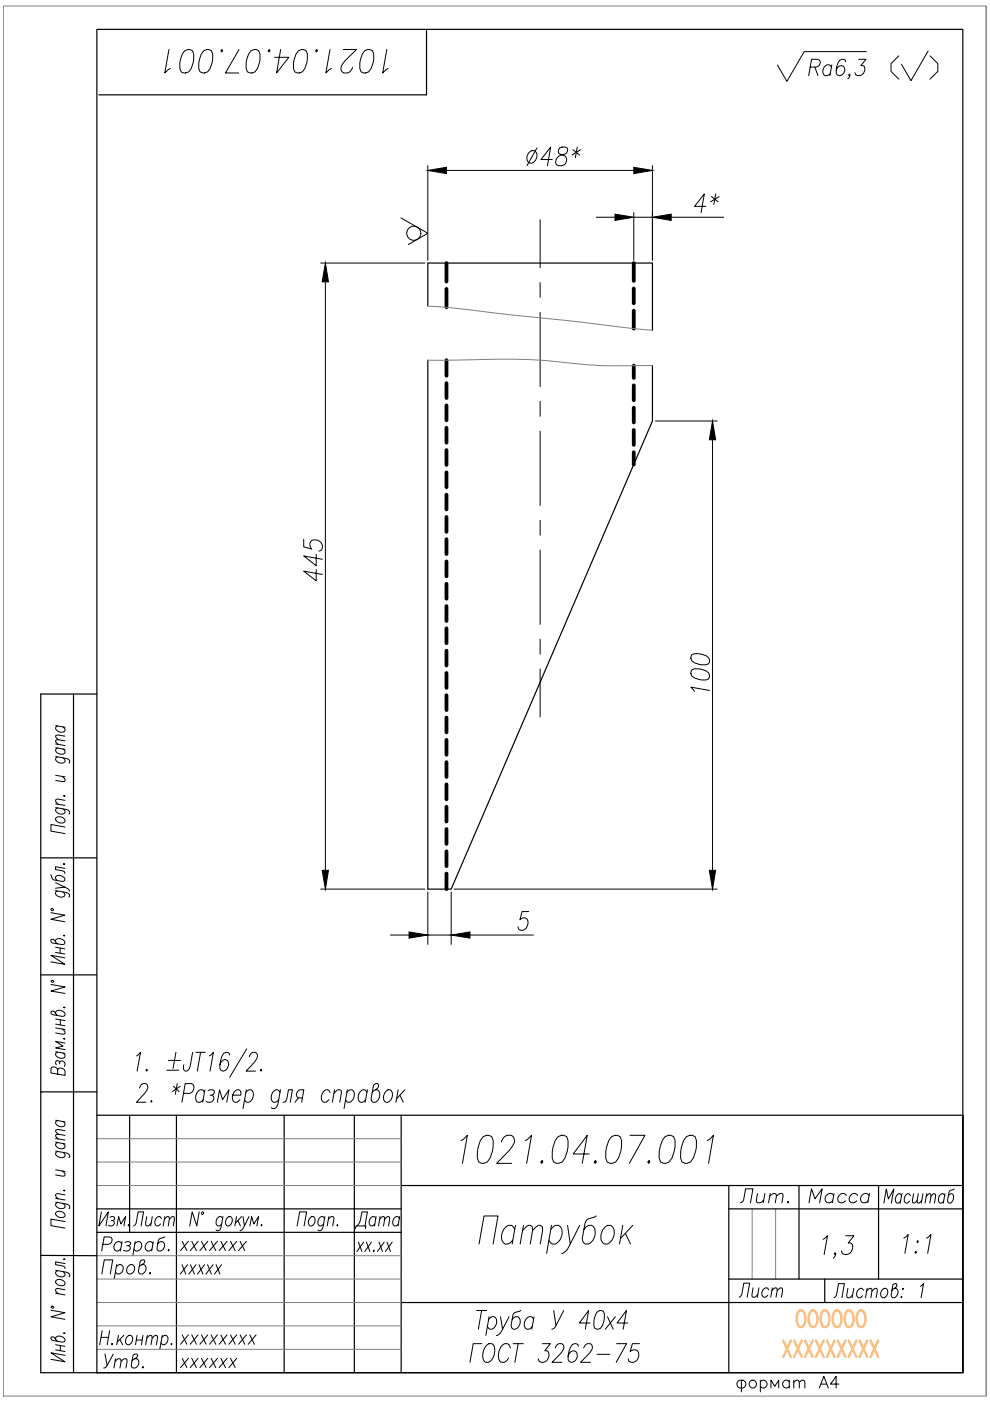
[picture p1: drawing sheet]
<svg xmlns="http://www.w3.org/2000/svg" width="210mm" height="297mm" viewBox="0 0 210 297" stroke-linecap="round" stroke-linejoin="round" font-family="sans-serif">
<!-- layer: Slim -->
<g fill="none" stroke="#808080" stroke-width=".21">
<path d="M.7 1.3h208.4v294.7h-208.4zM209.1 1.3v294.7M90.7 64.9a220.2 220.2 0 0 1 17.9 1.9l29.7 3.2M90.7 76.4l11.9-.2a134.6 134.6 0 0 1 22.3 1.2l4.5 .2 8.9-.1M20.5 246.4h64.6M20.5 241.4h64.6M20.5 251.4h64.6M159.5 256.3v14.9M164.5 256.3v14.9M20.5 271.2h64.6M20.5 266.2h64.6M20.5 276.2h64.6"/>
<path d="M20.5 286.1h64.6M20.5 281.1h64.6"/>
</g>
<!-- layer: Text -->
<g fill="none" stroke="#000" stroke-width=".21">
<path d="M171.8 14.2h1.2a.85 .85 0 0 0 .9-.7 .85 .85 0 0 0-.6-.9h-1.2l-.6 3.4M172.8 14.2l.6 1.8M176.3 14.2a.82 .82 0 0 0-.8-.5 .82 .82 0 0 0-.8 .5 1.02 1.02 0 0 0-.3 1.2 1.02 1.02 0 0 0 1 .6l.7-.4M176.4 13.7l-.4 2.3M179.3 13.1l-.1-.4-.7-.1a2.18 2.18 0 0 0-1.2 2.3v.7l.2 .3a1.15 1.15 0 0 0 1.4-.4 1.15 1.15 0 0 0-.1-1.4 1.02 1.02 0 0 0-1.5 .8M180.2 15.9l-.2 .1-.1-.1 .2-.2a.72 .72 0 0 1-.3 1M182.1 12.6h1.5l-1.1 1.3 .7 .2a1.26 1.26 0 0 1-.2 1.6 1.26 1.26 0 0 1-1.6 0l-.1-.3M183.7 10.9h-13.2l-3.7 6.4-2-3.5M85 46.2l5.7 3.3-4.1 2.4M11.8 158.5l2 .4M11.8 157.7l2 .4M11.8 153.9l2 .3"/>
<path d="M12.2 158.6l-.4 .3a1.18 1.18 0 0 0 2 .7v-.3l-.4-.5M12.2 153.9l-.4 .4a1.18 1.18 0 0 0 2 .6v-.3l-.4-.5M13.8 157.1l-1.9-.2-.1 .3 .6 .6M13.8 156.1l-1.9-.2-.1 .3 .6 .6M11.8 171.2l2.7 .6a.5 .5 0 0 1 .1 .8M11.8 160.4l2.7 .6a.5 .5 0 0 1 .1 .8M11.8 170.4l2 .4M11.8 164.4l2 .3M11.9 173.3a1.22 1.22 0 0 1 1.9 .9 1.18 1.18 0 0 1-2-.7zM12.2 171.3l-.4 .3a1.18 1.18 0 0 0 2 .7v-.3l-.4-.5M12.2 160.5l-.4 .3a1.18 1.18 0 0 0 2 .7v-.3l-.4-.5M13.2 164.6l.6 .6-.2 .5-1.8-.2"/>
<path d="M13.5 168.7l.3 .1zM13.8 175.3l-3-.5v1.4l3 .5M13.8 169.7l-1.9-.2-.1 .4 .6 .6M10.8 193.5l2.9 .5-2.9 .9 2.9 .5M10.8 185.5a1.33 1.33 0 0 0 .7 1.1l1.7 .3 .4-.1 .1-.2a1.17 1.17 0 0 0-1.9-.7v.3l.4 .5M10.9 192.7h.4v.3h-.4zM11.8 199.6v-.3a1.17 1.17 0 0 1 1.9 .7l-.1 .2-.4 .1-2.1-.4-.3-.3 .1-.4a.84 .84 0 0 1 1 .7l.3 .2M11.8 188.8l2.7 .6a.52 .52 0 0 1 .1 .8M11.8 187.1l1.9 1-1.9 .2M12.2 188.9a.5 .5 0 0 0-.4 .3 .5 .5 0 0 0 .1 .5 1.26 1.26 0 0 0 1.8 .2v-.3l-.4-.5M13.5 198.4l.1-.1 .1 .1zM13.5 183.2l.1-.1 .1 .1z"/>
<path d="M13.7 188.1a1.13 1.13 0 0 1 1 .9M13.7 184.1l-1.9-.3v.6l1.8 .4 .1 .4M10.8 208.7l3 .6-3 .8 3 .5M10.9 207.9h.4v.3h-.4zM11.8 200.8l1.9 .4M11.8 201.9l1.9 .4M11.8 214.9v-.4a1.18 1.18 0 0 1 2 .7l-.6 .3-2.1-.4-.3-.3v-.3l.2-.1a.88 .88 0 0 1 .9 .7l.3 .2M11.8 217.9l2 .4M11.8 216l2 .4M11.8 217.1l2 .4M12.7 201v1.1M12.8 216.2v1.1"/>
<path d="M13.2 218.2l.6 .6-.2 .4-1.8-.2M13.5 213.6h.3l-.2 .1zM13.7 203.1l-2.9-.6 2.9 1.9-2.9-.5M11.8 237.5l2 .3M11.8 223l2 .3M12.2 237.6l-.4 .3a1.18 1.18 0 0 0 2 .6v-.2l-.4-.5M12.2 226.8a.78 .78 0 0 0-.6-.6 .78 .78 0 0 0-.8 .4v.9l3 .5v-.9a.87 .87 0 0 0-.7-.6 .87 .87 0 0 0-.9 .3v.9M12.2 223.1l-.4 .3a1.18 1.18 0 0 0 2 .6v-.3l-.4-.4M12.6 225.2a.61 .61 0 0 1 .7-.3 .61 .61 0 0 1 .5 .5l-.2 .7M12.6 225.5l-.1-.5-.6-.1-.1 .3 .1 .6M13.5 220.2l.3 .1h-.2zM13.8 239.7l-1.9-.2-.1 .4 .6 .6"/>
<path d="M13.8 221.1l-2-.3 1.6 1-1.6 .4 2 .3M28.9 223.9l.9-.8-.7 4M29.6 230.7v-.2a.98 .98 0 0 1 1.6-.6 1.05 1.05 0 0 1-.1 1.3l-2.2 2.5h2M31.1 226.7l.1 .2-.1 .2-.1-.2zM32.1 233.3l.1 .2-.1 .2-.2-.2zM35.4 226.9h2.5M35.7 224.8h2.6M36.8 230.3l1.2 1.1M37.3 223.1l-.6 3.4M37.6 229.7l-.4 2.3M38.2 230.3l-1.6 1.1M38.9 231.8h1.3a1.28 1.28 0 0 0 .7-1.9l-.3-.2h-1.3l-.7 4"/>
<path d="M40.8 223.1l-.5 3-.4 .8-.3 .2-.6-.2v-1.1M41.5 223.1h2M42.5 223.1l-.7 4M43.3 231.6l-.4-.5a1.56 1.56 0 0 0-1.3 2.2l.4 .4h.4l.7-.5M43.4 231.1l-.4 2.6M44.1 231.2l.5-.1 .8 .1 .1 .4-.2 .4-.8 .2M44.4 223.9l.8-.8-.7 4M44.9 232.2l.3 .2a.82 .82 0 0 1-.5 1.3l-1-.2M46.1 233.7l.5-2.6 .6 2.1 1.3-2.1-.4 2.6M48.7 223.7l-.1-.4-.4-.2-.7 .2a5.3 5.3 0 0 0-.9 3.2l.2 .4 .4 .2a1.45 1.45 0 0 0 1-2.3l-.4-.2a1.28 1.28 0 0 0-1.2 1.2M49.3 232.2h1.7a.74 .74 0 0 0-.1-1 .74 .74 0 0 0-1 0 1.59 1.59 0 0 0-.1 2.5h.4l.7-.5M52.1 231.6l.7-.5h.4a1.53 1.53 0 0 1 .4 1.6 1.53 1.53 0 0 1-1.3 1l-.4-.5"/>
<path d="M52.2 231.1l-.7 3.9M52.3 222.4l-3.6 6M52.9 224.1v-.2a.97 .97 0 0 1 1.5-.6 1.08 1.08 0 0 1-.1 1.3l-2.1 2.5h2M55.2 226.9l.2-.2 .1 .2-.2 .2zM59.4 231.6a.72 .72 0 0 0-1.2-.4 1.59 1.59 0 0 0-.2 2.5h.4l.7-.5M59.5 231.1l-.6 3-.2 .6a.73 .73 0 0 1-1.2 .1M60 233.7l.6-.2 .6-2.4h.8l-.5 2.6M63.3 232.8l-.8 .9M64.1 232.8h-.8a.94 .94 0 0 1-.5-1 .94 .94 0 0 1 .8-.7h.8l-.4 2.6M70 231.6l-.5-.5a1.53 1.53 0 0 0-1.3 1 1.53 1.53 0 0 0 .4 1.6h.5l.6-.5M70.8 231.8l.9-.7h.4l.2 .1 .1 .4-.4 2.1M70.9 231.1l-.4 2.6"/>
<path d="M73.5 231.6l.7-.5h.4a1.53 1.53 0 0 1 .4 1.6 1.53 1.53 0 0 1-1.3 1l-.4-.5M73.6 231.1l-.7 3.9M77.8 231.6l-.5-.5a1.54 1.54 0 0 0-1.2 2.2l.3 .4h.5l.6-.5M77.9 231.1l-.5 2.6M79.6 231.1h.4a1.53 1.53 0 0 1 .4 1.6 1.53 1.53 0 0 1-1.3 1l-.2-.2-.2-.5 .5-2.9 .5-.4h.4l.1 .2a1.12 1.12 0 0 1-.9 1.3l-.4 .4M82 231.2l.7-.1a1.53 1.53 0 0 1 .4 1.6 1.53 1.53 0 0 1-1.3 1 1.59 1.59 0 0 1 .2-2.5zM84.4 231.1l-.4 2.6M84.8 232.2l.7 1.5M85.8 231.1l-1.7 1.9M11.8 254.9l2.7 .5a.5 .5 0 0 1 .1 .9M11.8 244.1l2.7 .5a.5 .5 0 0 1 .1 .8M11.8 254.1l2 .3"/>
<path d="M11.8 248l2 .4M11.8 242.2l2 .3M11.8 241.4l2 .3M11.9 257a1.22 1.22 0 0 1 1.9 .8 1.18 1.18 0 0 1-2-.6zM12.2 255l-.4 .3a1.18 1.18 0 0 0 2 .6v-.3l-.4-.5M12.2 244.1l-.4 .4a1.18 1.18 0 0 0 2 .6v-.3l-.4-.5M12.2 242.3l-.4 .3a1.18 1.18 0 0 0 2 .6v-.3l-.4-.5M13.2 248.3l.6 .6-.2 .4-1.8-.2M13.5 252.4h.3l-.2 .1zM13.8 259l-3-.5v1.4l3 .5M13.8 253.3l-1.9-.2-.1 .5 .6 .6M13.8 240.7l-1.9-.2-.1 .4 .6 .6"/>
<path d="M21.5 256.9l-.5 3 2-3-.5 3M23.3 258.1l.4-.2 .6 .2-.1 .6-.6 .1M23.9 258.8l.3 .3a.73 .73 0 0 1-.3 .8 .73 .73 0 0 1-.9-.1M24.8 259.9l.4-2 .4 1.6 1-1.6-.3 2M42.2 256.9l-.5 3-.9-3-.6 3M42.8 257h.3l.1 .2-.3 .3-.1-.1zM47.2 258.4l-.4-.5a1.15 1.15 0 0 0-.9 .8 1.15 1.15 0 0 0 .3 1.2h.3l.5-.4M47.3 257.9l-.6 2.7a.56 .56 0 0 1-.9 .2M48.3 258.1l.6-.2a1.16 1.16 0 0 1 .3 1.2 1.16 1.16 0 0 1-1 .8 1.2 1.2 0 0 1 .1-1.8zM50.2 257.9l-.4 2M50.4 258.8l.6 1.1M51.2 257.9l-1.3 1.5"/>
<path d="M51.5 257.9l.3 2 1-2M51.8 259.9a1.23 1.23 0 0 1-.9 1M53 259.9l.3-2 .5 1.6 1-1.6-.3 2M55.4 259.8l.1-.1 .1 .1-.2 .1zM63 259.9l.5-3h1.5l-.5 3M65.6 258.4l.5-.5h.3a1.14 1.14 0 0 1 .3 1.3 1.14 1.14 0 0 1-.9 .7 1.06 1.06 0 0 1-.2-1.5zM68.8 258.4l-.4-.5a1.15 1.15 0 0 0-.9 .8 1.15 1.15 0 0 0 .3 1.2h.3l.5-.4M68.9 257.9l-.6 2.7a.53 .53 0 0 1-.9 .2M69.6 258.5l.7-.6 .5 .2-.3 1.8M69.7 257.9l-.3 2M71.4 259.8l.2-.1v.1l-.1 .1zM109.3 259.8l-.7 4"/>
<path d="M111 259.8l-.7 4M116.9 259.8l-1 5.9M120.3 259.8l.6 4 2-4M126.4 257.8l-2 .9-.3 .5-.6 3.4 .2 .9 .4 .3a2.01 2.01 0 0 0 2.1-2.3 1.64 1.64 0 0 0-.8-1.7h-.6l-1 .8M132 259.8l-.7 4M134.2 259.8l-2.7 2.8M10.8 277.8l3 .5-3 .9 3 .5M10.9 277h.4v.3h-.4zM11.8 269.3l2.7 .6 .3 .4-.2 .4M11.8 274.2l2 .4M11.9 271.4a1.22 1.22 0 0 1 1.9 .9 1.18 1.18 0 0 1-2-.7zM12.2 269.4l-.4 .3a1.18 1.18 0 0 0 2 .7v-.3l-.4-.5"/>
<path d="M13.5 267h.3l-.2 .1zM13.8 273.5l-1.9-.3-.1 .5 .6 .6M13.8 267.9l-2-.4v.6l1.8 .5 .2 .4M21.6 270.1l.5-3h1.8l-.5 3M21.8 263.8h1.2a.81 .81 0 0 0 .7-.7 .81 .81 0 0 0-.5-.8h-1.1l-.5 2.9M24.7 268.5a.8 .8 0 0 1 1-.3 .8 .8 0 0 1 .4 1.1 .86 .86 0 0 1-.7 .8 .86 .86 0 0 1-.9-.4M24.8 268.1l-.6 3M25.8 263.7a.86 .86 0 0 0-1-.4 .86 .86 0 0 0-.6 .8 .79 .79 0 0 0 .3 1.1 .79 .79 0 0 0 1.1-.4M25.9 263.2l-.4 2M26.5 263.4a.77 .77 0 0 1 1.2 .3l-.5 .4h-.3M27.1 268.5a.79 .79 0 0 1 1.1-.3 .79 .79 0 0 1 .3 1.1 .83 .83 0 0 1-.8 .8 .83 .83 0 0 1-.9-.8zM27.2 264.1l.4 .3a.69 .69 0 0 1-.5 .8l-.9-.1"/>
<path d="M28.6 263.7a.78 .78 0 0 1 .7-.5 .78 .78 0 0 1 .7 .5 1.08 1.08 0 0 1-.2 1.2 1.08 1.08 0 0 1-1.2 .2l-.2-.3M28.7 263.2l-.5 3M30.1 268.1a.88 .88 0 0 1 .9 .6 .88 .88 0 0 1-.3 1 .77 .77 0 0 1-1.3 .1l-.1-.3 .4-2.1 .4-.3h.4l.2 .4-.2 .3-1 .7M31.7 270l.1-.2 .1 .2-.1 .1zM32.4 263.7a.86 .86 0 0 0-.9-.4 .86 .86 0 0 0-.7 .8 .78 .78 0 0 0 .4 1.1 .78 .78 0 0 0 1-.4M32.5 263.2l-.3 2M35 262.3l-1 .3-.4 .4-.3 2a1 1 0 0 0 1.4-.1 1 1 0 0 0 0-1.4v-.1a.82 .82 0 0 0-1.2 .3M101.1 277.9h2.1M101.6 263.8l1-6h3l-1.1 6M102.1 277.9l-.7 3.9M103.6 279.7l.7-.5h.5a1.5 1.5 0 0 1 .4 1.6 1.5 1.5 0 0 1-1.3 1l-.6-.6M103.7 279.2l-.7 3.9"/>
<path d="M106.1 279.2l.5 2.6 1.3-2.6M109.1 260.6l-.7-.8a2.03 2.03 0 0 0-2.1 2.3 1.8 1.8 0 0 0 .8 1.7h.6l1-.9M110.4 277.9l-1.1 .3-.3 .2-.2 .4-.4 2.3v.3l.4 .4a1.5 1.5 0 0 0 1.4-1 1.5 1.5 0 0 0-.4-1.6h-.5l-.7 .5M110.8 260.9l.8-.8 .4-.3h.5l.3 .3 .1 .8-.5 2.9M112.9 260.9l.8-.8 .5-.3h.4l.4 .3v.8l-.5 2.9M113.1 279.7l-.5-.5a1.5 1.5 0 0 0-1.3 1 1.5 1.5 0 0 0 .4 1.6h.5l.7-.6M113.2 279.2l-.4 2.6M116.8 260.6l1-.8h.6a2.4 2.4 0 0 1-.7 4h-.6l-.4-.3-.3-.6M117.4 277.9l.5 3.2M119.5 277.9l-1.6 3.2a1.06 1.06 0 0 1-.9 .7M120.9 263.8a2.52 2.52 0 0 1-1.8 1.9M126.7 278l.5-.1 .7 .1a3.8 3.8 0 0 1-.6 3.6l-.5 .2-.7-.2a3.9 3.9 0 0 1 .6-3.6z"/>
<path d="M128.4 260.1l.4-.3h.7a2.4 2.4 0 0 1-.7 4h-.6a2.38 2.38 0 0 1 .2-3.7zM128.8 279.2l1.2 2.6M130.5 279.2l-2.2 2.6M132.6 261.5l1.1 2.3M174.5 262.8l1-.8-.8 4M177.2 265.8l-.2 .2-.1-.2 .2-.2a.88 .88 0 0 1-.4 1.1M179.3 262h1.8l-1.3 1.5h.5l.3 .2a1.49 1.49 0 0 1-.2 1.8 1.49 1.49 0 0 1-1.8 .3l-.2-.6M191.6 262.5l1-.8-.7 4M194 265.5l.2-.2 .1 .2-.2 .2zM194.6 263.1l.1 .2-.2 .2-.1-.2zM196.5 262.5l.9-.8-.7 4M11.8 283.9v-.3a1.18 1.18 0 0 1 2 .7l-.6 .3-2.1-.4-.3-.4v-.3h.2a.88 .88 0 0 1 .9 .6l.3 .3"/>
<path d="M11.8 285.1l2 .4M11.8 286.2l2 .4M12.8 285.3v1.1M13.5 282.6l.3 .1-.2 .1zM13.8 287.4l-3-.6 3 1.9-3-.5M21.4 283.5h1.6M21.7 282.1l-.6 3M23.2 282.1l-.5 3M25.1 283.1l-.3 2M26.2 283.1l-1.3 1.4M26.8 283.5a.69 .69 0 0 1 1.1-.2 1.19 1.19 0 0 1-.9 1.8 .99 .99 0 0 1-.2-1.6zM29.1 283.1l-.4 2"/>
<path d="M30.3 283.1l-.3 2M31.1 283.7l.7-.6 .4 .2-.2 1.8M31.2 283.1l-.3 2M32.3 283.7l.6-.6 .5 .2-.2 1.8M34.3 283.5l.6-.4h.3a1.13 1.13 0 0 1 .3 1.3 1.13 1.13 0 0 1-1 .7l-.4-.4M34.4 283.1l-.5 3M125.1 280.5h-2.3l2-2.6-.7 3.9M133.1 280.5h-2.3l2-2.6-.7 3.9"/>
<circle cx="87.7" cy="49.5" r="1.49"/>
</g>
<!-- layer: 0 -->
<g fill="none" stroke="#000" stroke-width=".25">
<path d="M20.5 6.2h183.6v284.8h-183.6zM90.4 6.2v13.9h-69.4M90.7 76.4v112.1h5l42.6-99.2v-11.8M90.7 64.9v-9.1h47.6v14.2M15.6 147.2v143.8M20.5 147.2h-11.9v143.8h195.5M8.6 181.9h11.9M8.6 206.7h11.9M8.6 231.5h.1M8.6 231.5h11.9M20.5 236.5h183.6M27.5 236.5v24.8"/>
<path d="M37.4 236.5v54.5M60.2 236.5v54.5M75.1 236.5v54.5M85.1 236.5v54.5M20.5 256.3h64.6M85.1 251.4h119M154.5 251.4v39.6M154.5 256.3h49.6M169.4 251.4v19.8M186.3 251.4v19.8M8.6 266.2h11.9M20.5 261.3h64.6"/>
<path d="M85.1 276.2h119M154.5 271.2h49.6M204.1 291v-54.5v54.5"/>
</g>
<!-- layer: Wide -->
<g fill="none" stroke="#ffbf7f" stroke-width=".51">
<path d="M166.1 284.2l1.6 3.5M167.7 284.2l-1.6 3.5M168.4 284.2l1.6 3.5M170 284.2l-1.6 3.5M170.7 284.2l1.6 3.5M172.3 284.2l-1.6 3.5M173 284.2l1.6 3.5M174.6 284.2l-1.6 3.5M175.3 284.2l1.6 3.5M176.9 284.2l-1.6 3.5M177.6 284.2l1.7 3.5M179.3 284.2l-1.7 3.5"/>
<path d="M179.9 284.2l1.7 3.5M181.6 284.2l-1.7 3.5M182.3 284.2l1.6 3.5M183.9 284.2l-1.6 3.5M184.6 284.2l1.6 3.5M186.2 284.2l-1.6 3.5"/>
</g>
<!-- layer: Ax -->
<path d="M114.5 46.6v10.1M114.5 59.9v3.2M114.5 66.2v15.8M114.5 85.1v3.2M114.5 91.4v15.8M114.5 110.3v3.2M114.5 116.6v15.8M114.5 135.5v3.2M114.5 141.8v10.2" fill="none" stroke="#000" stroke-width=".21"/>
<!-- layer: Hidden -->
<g fill="none" stroke="#000" stroke-width=".8">
<path d="M94.7 55.8v3.9M134.4 55.8v3.8M94.7 61.3v3.9M94.7 76.4v3.3M134.4 61.2v3.1M134.4 65.9v3.8M134.4 77.5v2.6M94.7 81.2v3.2M94.7 86v3.1M94.7 90.7v3.2M94.7 95.4v3.2M134.4 81.7v3.2"/>
<path d="M134.4 86.4v3.2M134.4 91.2v3.1M134.4 95.9v2.6M94.7 100.1v3.2M94.7 104.9v3.1M94.7 109.6v3.2M94.7 114.3v3.2M94.7 119v3.2M94.7 123.8v3.1M94.7 128.5v3.2M94.7 133.2v3.2M94.7 138v3.1"/>
<path d="M94.7 142.7v3.1M94.7 147.4v3.2M94.7 152.1v3.2M94.7 156.9v3.1M94.7 161.6v3.1M94.7 166.3v3.2M94.7 171v3.2M94.7 175.8v3.1M94.7 180.5v3.1M94.7 185.2v3.3"/>
</g>
<!-- layer: Dim -->
<g fill="none" stroke="#000" stroke-width=".21">
<path d="M90.7 35.1v20.1M94.7 36.1h39.7M112 32.5a.98 .98 0 0 1 .9-.6 .98 .98 0 0 1 .9 .6 1.58 1.58 0 0 1-1.5 2.1 1.34 1.34 0 0 1-.3-2.1zM113.8 31.4l-2.1 3.7M117.1 33.8h-2.4l2.1-2.6-.7 3.9M118.6 31.4a.81 .81 0 0 0 .2 1.3l.5 .2a1.24 1.24 0 0 1 .5 1.9 1.24 1.24 0 0 1-1.9 0 1.73 1.73 0 0 1 1.8-2.1 .94 .94 0 0 0 .6-1.3l-.5-.2zM121.5 31.8l1.4 1.1M122.4 31.2l-.4 2.2M123.1 31.8l-1.8 1.1M138.3 35.1v20.1M68 55.8h22.1M69 59.8v124.7"/>
<path d="M126.4 46.1h4M134.4 45.1v10.1M134.4 46.1h3.9M142.3 46.1h11.1M149.7 43.8h-2.4l2-2.7-.7 4M150.9 41.7l1.4 1.1M151.8 41.1l-.5 2.3M152.4 41.7l-1.7 1.1M139 89.3h13M151.1 93.2v91.3M64.4 114.3v1.7l1.7 .4a1.11 1.11 0 0 1-.3-1.5 1.11 1.11 0 0 1 1.4-.4 1.31 1.31 0 0 1 1.1 .9 1.31 1.31 0 0 1-.3 1.3l-.4 .1M67 117.5v2.5l-2.6-2.1 4 .7"/>
<path d="M67 120.8v2.3l-2.6-2 4 .7M146.7 138.8a3.6 3.6 0 0 1 3.5 .6l.2 .6-.2 .7a3.6 3.6 0 0 1-3.5-.6l-.2-.5zM146.7 142a3.6 3.6 0 0 1 3.5 .7l.2 .5-.2 .7a3.5 3.5 0 0 1-3.5-.6l-.2-.5zM150.4 146.4l-3.9-.7 .7 .9M68 188.5h22.1M82.8 198.2h3.9M90.7 189.1v11.1M90.7 198.2h5M95.7 189.1v11.1M96.3 188.5h55.7M99.6 198.2h13.5M112.1 193.3h-1.4l-.5 1.7a.97 .97 0 0 1 1.7 .2 1.57 1.57 0 0 1-1.5 2.1l-.4-.2-.2-.6"/>
</g>
<path d="M90.7 36.1l4-.6v1.3zM134.4 35.5l3.9 .6-3.9 .7zM69 55.8l.6 4h-1.3zM130.4 45.4l4 .7-4 .6zM138.3 46.1l4-.7v1.3zM151.1 89.3l.6 3.9h-1.3zM68.3 184.5h1.3l-.6 4zM86.7 197.6l4 .6-4 .7zM95.7 198.2l3.9-.6v1.3zM150.4 184.5h1.3l-.6 4z" fill="#000" stroke="#000" stroke-width=".21"/>
<text font-size="10.1" x="96.7" y="248">1021.04.07.001</text>
<g font-size="8.8">
<text x="33.9" y="16.6">1021.04.07.001</text>
<text x="187.7" y="18">( )</text>
</g>
<text font-size="7.5" x="98.4" y="290">ГОСТ 3262-75</text>
<text font-size="7.1" x="74.1" y="261.8">Дата</text>
<text font-size="7.1" fill="#ffbf7f" x="167.6" y="282.6">OOOOOO</text>
<g font-size="6.6">
<text x="186.3" y="256.5">Масштаб</text>
<text x="20.8" y="291.4">Утв.</text>
<text x="154.9" y="296.3">формат А4</text>
</g>
<g font-size="6.2">
<text x="155.9" y="256.1">Лит.</text>
<text x="170.4" y="256.1">Масса</text>
<text x="27.2" y="261.1">Лист</text>
<text x="155.6" y="276.2">Лист</text>
<text x="175.7" y="276.2">Листов: 1</text>
</g>
<text font-size="5.3" x="74.4" y="266.7">xx.xx</text>
<g font-size="4.9">
<text x="37" y="266.3">xxxxxxx</text>
<text x="37" y="271.3">xxxxx</text>
<text x="37" y="286.1">xxxxxxxx</text>
<text x="37" y="291">xxxxxx</text>
</g>
</svg>
